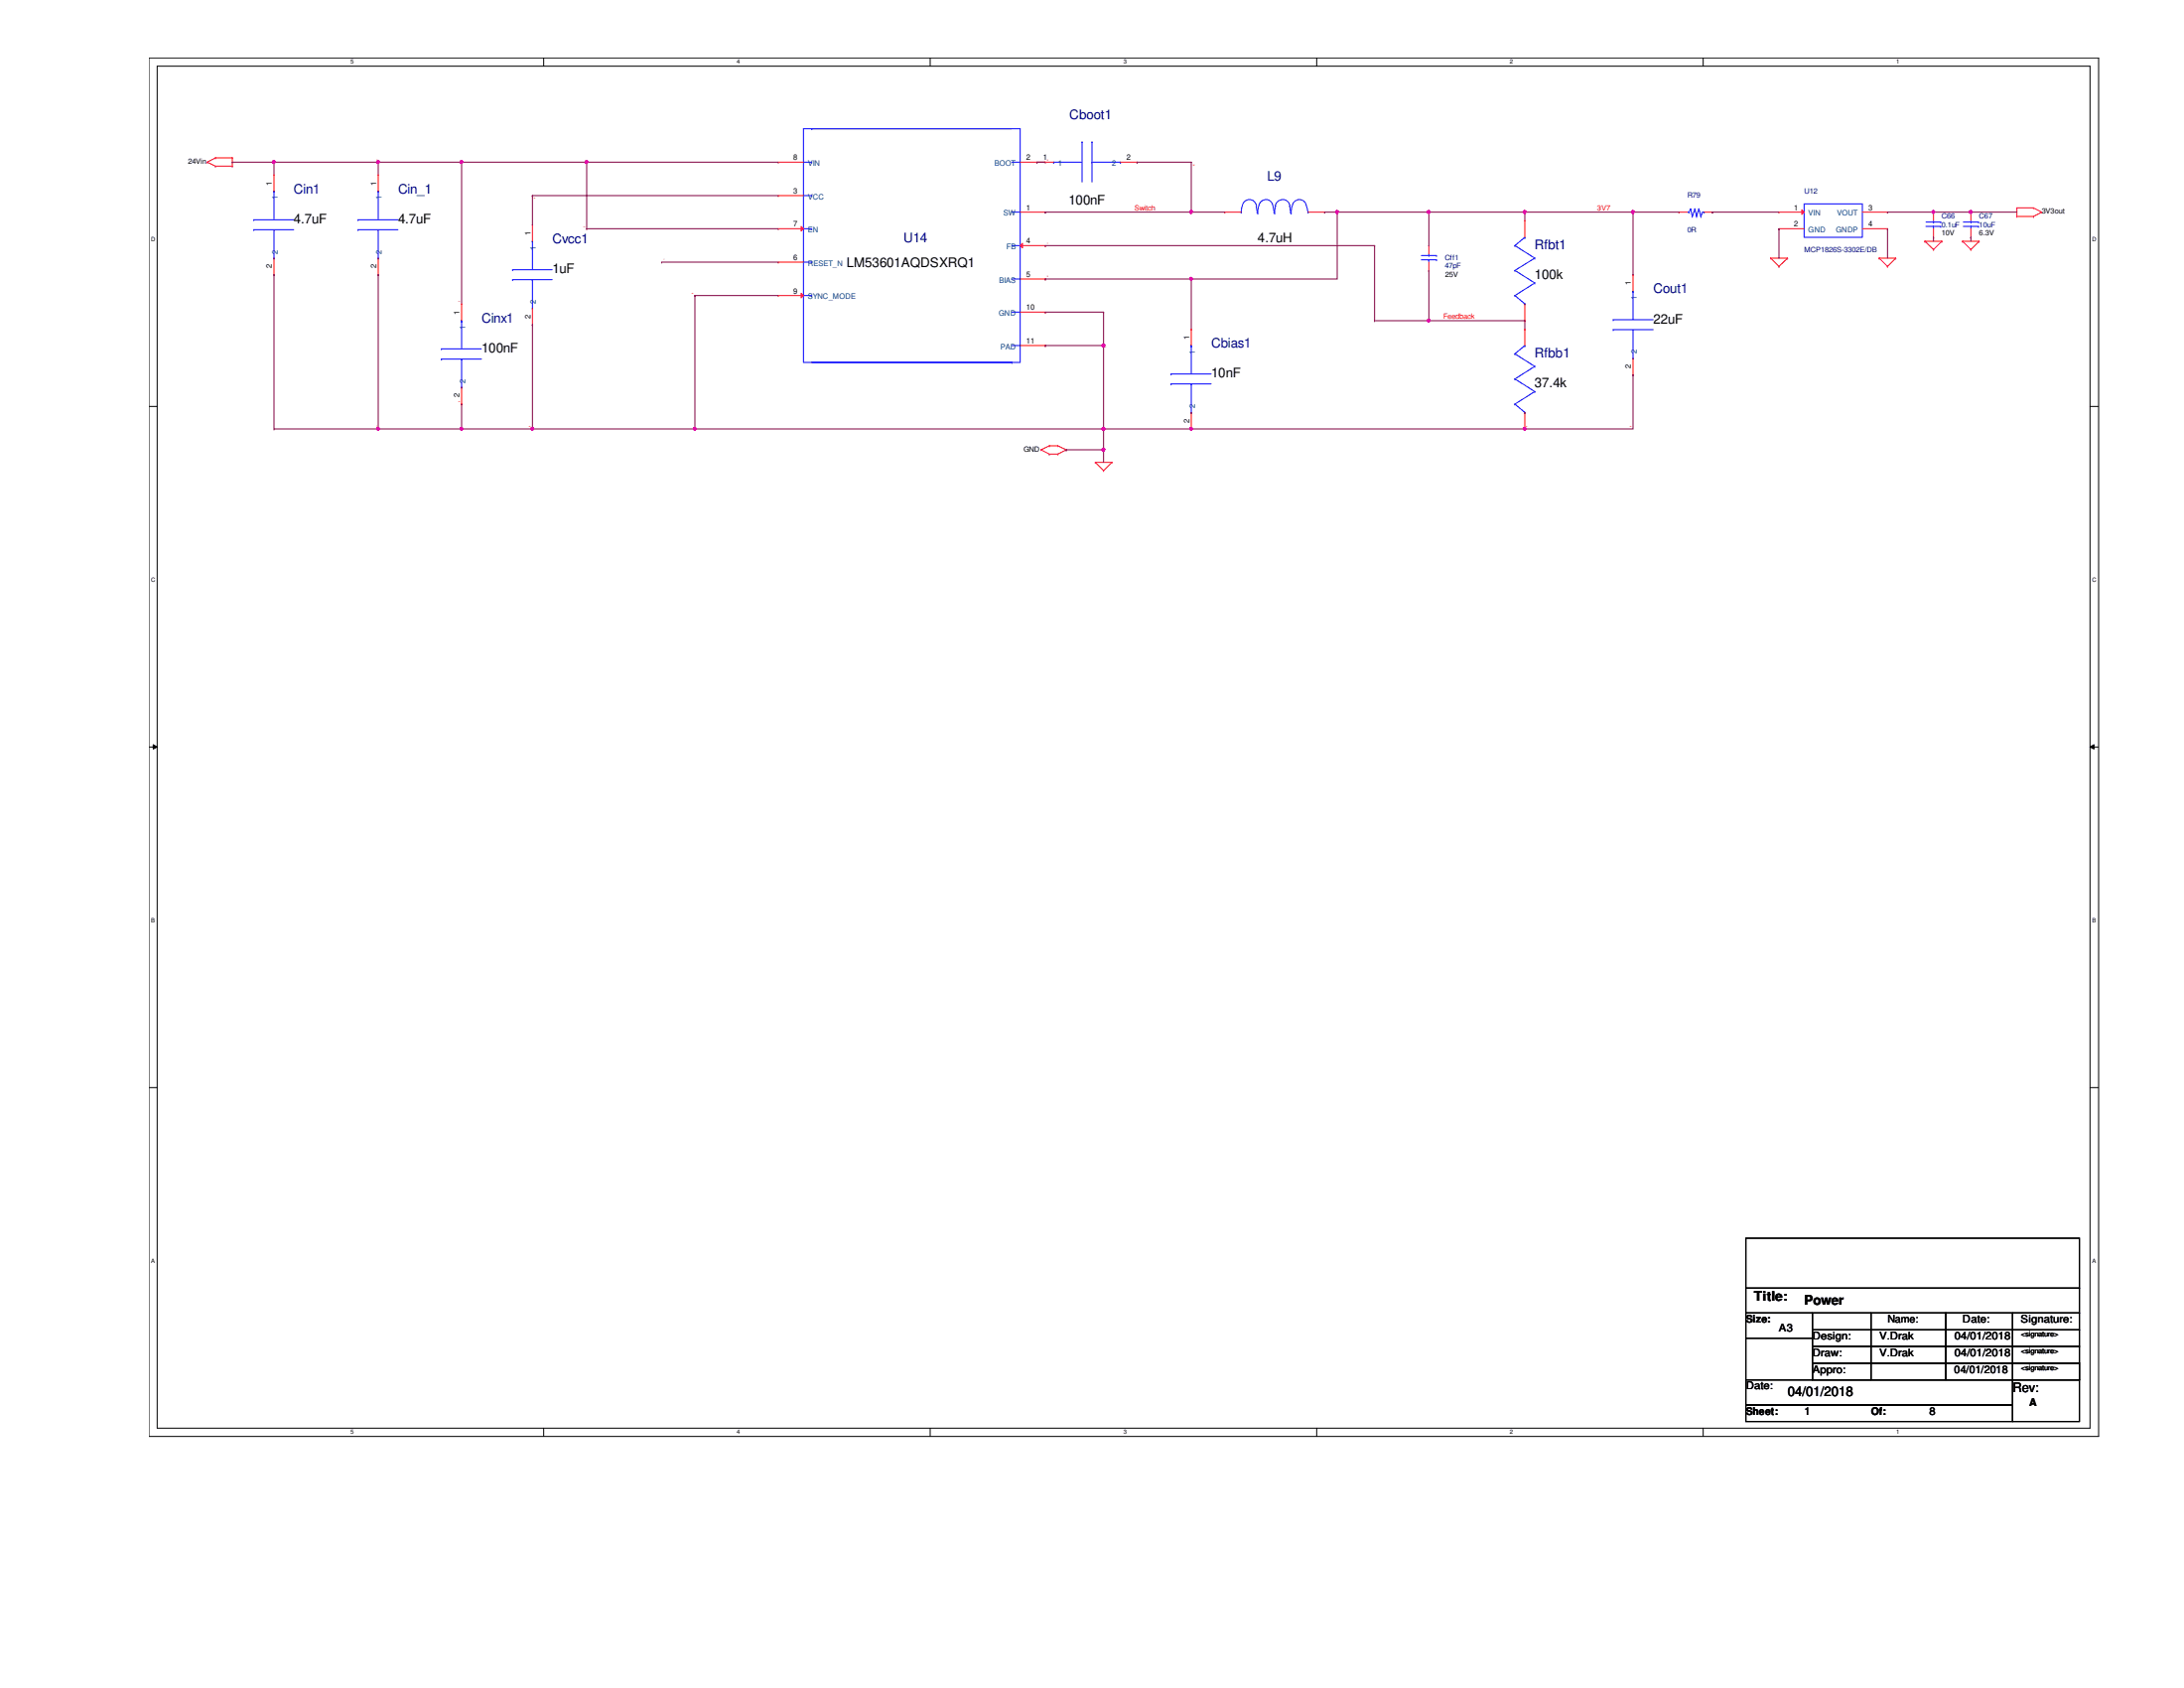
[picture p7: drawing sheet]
<svg xmlns="http://www.w3.org/2000/svg" width="279mm" height="216mm" viewBox="0 0 279 216" stroke-linecap="round" stroke-linejoin="round" font-family="sans-serif">
<path d="M19.1 7.4h249.4v176.3h-249.4zM20.1 8.5h247.3v174.2h-247.3z" fill="none" stroke="#000" stroke-width=".13"/>
<g fill="#fff">
<path d="M44.8 7.5h.4v.8h-.4z"/>
<path d="M44.8 182.8h.4v.8h-.4z"/>
</g>
<path d="M69.6 7.4v1.1M69.6 182.7v1" fill="none" stroke="#000" stroke-width=".13"/>
<g fill="#fff">
<path d="M94.3 7.5h.4v.8h-.4z"/>
<path d="M94.3 182.8h.4v.8h-.4z"/>
</g>
<path d="M119 7.4v1.1M119 182.7v1" fill="none" stroke="#000" stroke-width=".13"/>
<g fill="#fff">
<path d="M143.7 7.5h.4v.8h-.4z"/>
<path d="M143.7 182.8h.4v.8h-.4z"/>
</g>
<path d="M168.4 7.4v1.1M168.4 182.7v1" fill="none" stroke="#000" stroke-width=".13"/>
<g fill="#fff">
<path d="M193.2 7.5h.3v.8h-.3z"/>
<path d="M193.2 182.8h.3v.8h-.3z"/>
</g>
<path d="M217.9 7.4v1.1M217.9 182.7v1" fill="none" stroke="#000" stroke-width=".13"/>
<g fill="#fff">
<path d="M242.6 7.5h.4v.8h-.4z"/>
<path d="M242.6 182.8h.4v.8h-.4z"/>
<path d="M19.3 30.2h.6v.8h-.6z"/>
<path d="M267.7 30.2h.5v.8h-.5z"/>
<path d="M19.3 73.7h.6v.8h-.6z"/>
<path d="M267.7 73.7h.5v.8h-.5z"/>
</g>
<path d="M19.1 52h1M267.4 52h1" fill="none" stroke="#000" stroke-width=".13"/>
<g fill="#fff">
<path d="M19.3 117.3h.5v.8h-.5z"/>
<path d="M267.7 117.3h.4v.8h-.4z"/>
</g>
<path d="M19.1 95.5h1M19.6 95.2l.5 .3-.5 .3zM267.4 95.5l.5-.3v.6zM267.4 95.5h1" fill="none" stroke="#000" stroke-width=".13"/>
<path d="M19.6 95.2l.5 .3-.5 .3zM267.4 95.5l.5-.3v.6z" fill="#000"/>
<g fill="#fff">
<path d="M19.3 160.9h.5v.8h-.5z"/>
<path d="M267.7 160.9h.4v.8h-.4z"/>
</g>
<g fill="none" stroke="#000" stroke-width=".13">
<path d="M19.1 139.1h1M267.4 139.1h1M223.4 158.4h42.6v6.4h-42.6zM223.4 164.8h42.6v3.1h-42.6zM223.4 167.9h8.5v3.3h-8.5zM223.4 171.2h8.5v5.3h-8.5zM223.4 176.5h34.1v3.2h-34.1zM223.4 179.7h34.1v2.1h-34.1zM231.9 167.9h7.5v2.2h-7.5zM231.9 170.1h7.5v2.1h-7.5zM231.9 172.2h7.5v2.2h-7.5zM231.9 174.4h34.1v2.1h-34.1z"/>
<path d="M231.9 174.4h7.5v2.1h-7.5zM239.4 167.9h9.5v2.2h-9.5zM239.4 170.1h9.5v2.1h-9.5zM239.4 172.2h9.5v2.2h-9.5zM239.4 174.4h9.5v2.1h-9.5zM248.9 167.9h8.6v2.2h-8.6zM248.9 170.1h8.6v2.1h-8.6zM248.9 172.2h8.6v2.2h-8.6zM248.9 174.4h8.6v2.1h-8.6zM257.5 167.9h8.5v2.2h-8.5zM257.5 170.1h8.5v2.1h-8.5zM257.5 172.2h8.5v2.2h-8.5z"/>
<path d="M257.5 174.4h8.5v2.1h-8.5zM257.5 176.5h8.5v5.3h-8.5z"/>
</g>
<g fill="none" stroke="#f00" stroke-width=".13">
<path d="M26.5 20.7h.1M26.5 20.7l1.1 .6M27.6 21.3h.1M27.6 20.2h.1M27.6 21.3h2.1M27.6 20.2l-1.1 .5M27.6 20.2h2.1M29.7 20.2h.1M29.7 21.3h.1M29.7 20.2v1.1M48.4 22.4h.1M48.4 35.1h.1"/>
<path d="M48.4 22.4v2.1M48.4 33v2.1M59.1 38.9h.1M59.1 38.9v2.1M99.6 25h.1M99.6 25h3.2M130.5 27.1h3.2M130.5 20.7h3.2M133.7 27.1h.1M133.7 20.7h.1M182.8 31.4h.1M182.8 34.6h.1"/>
<path d="M182.8 31.4v1.1M182.8 33.5v1.1M208.9 35.1h.1M208.9 35.1v2.2M226.5 33h.1M226.5 33h2.2M226.5 33l1.1 1.1M227.6 34.1h.1M228.7 33h.1M228.7 33l-1.1 1.1M240.4 33h.1M240.4 33h2.1"/>
<path d="M240.4 33l1.1 1.1M241.5 34.1h.1M242.5 33h.1M242.5 33l-1 1.1M246.3 30.9h.1M246.3 30.9h2.1M246.3 30.9l1.1 1M247.4 31.9h.1M248.4 30.9h.1M248.4 30.9l-1 1M251.1 30.9h.1M251.1 30.9h2.1"/>
<path d="M251.1 30.9l1 1M252.1 31.9h.1M253.2 30.9h.1M253.2 30.9l-1.1 1M258 27.7h.1M258 26.6h.1M258 26.6h2.1M258 27.7h2.1M258 26.6v1.1M260.1 26.6h.1M260.1 27.7h.1M260.1 26.6l1.1 .5"/>
<path d="M261.2 27.1h.1M261.2 27.1l-1.1 .6M59.1 51.7h.1M59.1 49.5v2.2M133.2 57.5h.1M133.2 57.5l1 .6M134.2 57h.1M134.2 58.1h.1M134.2 57l-1 .5M134.2 57h1.1M134.2 58.1h1.1M135.3 57h.1"/>
<path d="M135.3 58.1h.1M135.3 57l1.1 .5M136.4 57.5h.1M136.4 57.5l-1.1 .6M140.1 59.1h.1M140.1 59.1h2.1M140.1 59.1l1.1 1.1M142.2 59.1h.1M142.2 59.1l-1 1.1M208.9 47.9h.1M208.9 45.8v2.1M141.2 60.2h.1"/>
</g>
<g fill="none" stroke="#00f" stroke-width=".13">
<path d="M102.8 16.5h27.7v29.9h-27.7zM103.8 16.5h.1M103.8 16.5h25.7M45.8 28.1h.1M45.8 29.4h.1M45.8 28.1h5.1M45.8 29.4h5.1M48.4 24.5h.1M48.4 33h.1M48.4 29.4h.1M48.4 24.5v3.6M48.4 29.4v3.6"/>
<path d="M102.8 20.7h1M102.8 25h1M102.8 33.5h1M102.8 29.3h1M102.8 37.8h1M103.8 25h.1M103.8 33.5h.1M103.8 29.3h.1M103.8 20.7h.1M103.8 37.8h.1M129.5 27.1h1M129.5 20.7h1"/>
<path d="M129.5 31.4h1M129.5 35.7h1M129.5 39.9h1M130.5 27.1h.1M130.5 20.7h.1M130.5 31.4h.1M130.5 35.7h.1M130.5 39.9h.1M181.8 33.2h2M181.8 32.7h2M182.8 32.7h.1M182.8 33.2h.1"/>
<path d="M182.8 32.5v.2M182.8 33.2v.3M183.8 33.2h.1M183.8 32.7h.1M208.9 37.3h.1M208.9 37.3v3.6M56.5 44.6h.1M56.5 45.9h.1M56.5 44.6h5.1M56.5 45.9h5.1M59.1 41h.1M59.1 49.5h.1"/>
<path d="M59.1 45.9h.1M59.1 41v3.6M59.1 45.9v3.6M103.8 46.4h25.7M129.5 46.4h.1M129.5 44.2h1M130.5 44.2h.1M206.4 40.9h.1M206.4 42.2h.1M206.4 40.9h5.1M206.4 42.2h5.1M208.9 45.8h.1"/>
<path d="M208.9 42.2h.1M208.9 42.2v3.6"/>
</g>
<path d="M130.5 31.4l.3-.3v.6z" fill="#f00"/>
<path d="M99.6 33.5h.1M99.6 33.5h3.2M130.5 31.4l.3-.3v.6zM130.5 31.4h3.2M130.5 35.7h3.2M133.7 31.4h.1M133.7 35.7h.1" fill="none" stroke="#f00" stroke-width=".13"/>
<path d="M102.5 29l.3 .3-.3 .2z" fill="#f00"/>
<path d="M99.6 29.3h.1M99.6 20.7h.1M99.6 29.3h3.2M99.6 20.7h3.2M102.5 29l.3 .3-.3 .2z" fill="none" stroke="#f00" stroke-width=".13"/>
<path d="M102.5 37.5l.3 .3-.3 .3z" fill="#f00"/>
<g fill="none" stroke="#f00" stroke-width=".13">
<path d="M68.1 28.7h.1M68.1 28.7v2.2M68.1 39.4v2.1M99.6 37.8h.1M99.6 37.8h3.2M102.5 37.5l.3 .3-.3 .3zM130.5 39.9h3.2M133.7 39.9h.1M195.1 28.2h.1M195.1 28.2v2.2M195.1 38.9v2.1M214.8 27.1h.1"/>
<path d="M214.8 27.1h1.1M218 27.1h1.1M219.1 27.1h.1M227.6 29.3h.1M227.6 29.3h3.2M238.3 29.3h3.2M241.5 29.3h.1M247.4 27.1h.1M247.4 30.4h.1M247.4 27.1v1.1M247.4 29.3v1.1M252.1 27.1h.1"/>
<path d="M252.1 30.4h.1M252.1 27.1v1.1M252.1 29.3v1.1M68.1 41.5h.1M130.5 44.2h3.2M133.7 44.2h.1M152.4 42.1h.1M152.4 54.9h.1M152.4 42.1v2.1M152.4 52.7v2.2M195.1 41h.1"/>
</g>
<g fill="none" stroke="#00f" stroke-width=".13">
<path d="M65.6 34.5h.1M65.6 35.8h.1M65.6 34.5h5.1M65.6 35.8h5.1M68.1 30.9h.1M68.1 39.4h.1M68.1 35.8h.1M68.1 30.9v3.6M68.1 35.8v3.6M193.8 31.4h.1M193.8 34.6h.1M193.8 37.8h.1"/>
<path d="M193.8 31.4l2.5 1.6M193.8 34.6l2.5 1.6M193.8 37.8l1.3 1.1M195.1 30.4h.1M195.1 38.9h.1M195.1 30.4l-1.3 1M196.3 33h.1M196.3 36.2h.1M196.3 33l-2.5 1.6M196.3 36.2l-2.5 1.6M215.9 27.1h.2M216.1 27.1h.1"/>
<path d="M216.3 26.7h.1M216.3 26.7l-.2 .4M216.3 26.7l.2 1M216.5 27.7h.1M216.8 26.7h.1M216.8 26.7l.2 1M216.8 26.7l-.3 1M217 27.7h.1M217.3 26.7h.1M217.3 26.7l.3 1M217.3 26.7l-.3 1M217.6 27.7h.1"/>
<path d="M218 27.1h.1M218 27.1h-.2l-.2 .6M230.8 26.1h7.5v4.3h-7.5zM246.4 29h1.9M246.4 28.4h1.9M247.4 28.4h.1M247.4 29h.1M247.4 28.2v.2M247.4 29v.3M248.3 29h.1M248.3 28.4h.1M251.2 29h1.9"/>
<path d="M251.2 28.4h1.9M252.1 28.4h.1M252.1 29h.1M252.1 28.2v.2M252.1 29v.3M253.1 29h.1M253.1 28.4h.1M149.8 47.8h.1M149.8 49.1h.1M149.8 47.8h5.1M149.8 49.1h5.1M152.4 44.2h.1"/>
<path d="M152.4 52.7h.1M152.4 49.1h.1M152.4 44.2v3.6M152.4 49.1v3.6"/>
</g>
<path d="M230.5 26.8l.3 .3-.3 .3z" fill="#f00"/>
<g fill="none" stroke="#f00" stroke-width=".13">
<path d="M35.1 22.4h.1M35.1 35.1h.1M35.1 22.4v2.1M35.1 33v2.1M132.7 20.7h.1M132.7 20.7h2.1M143.3 20.7h2.2M145.5 20.7h.1M156.7 27.1h.1M156.7 27.1h2.1M167.3 27.1h2.2M169.5 27.1h.1"/>
<path d="M227.6 27.1h.1M227.6 27.1h3.2M230.5 26.8l.3 .3-.3 .3zM238.3 27.1h3.2M241.5 27.1h.1M195.1 42.1h.1M195.1 54.9h.1M195.1 42.1v2.1M195.1 52.7v2.2"/>
</g>
<g fill="none" stroke="#00f" stroke-width=".13">
<path d="M138.4 18.2h.1M138.4 18.2v5.1M139.7 18.2h.1M139.7 18.2v5.1M32.5 28.1h.1M32.5 29.4h.1M32.5 28.1h5.1M32.5 29.4h5.1M35.1 24.5h.1M35.1 33h.1M35.1 29.4h.1M35.1 24.5v3.6"/>
<path d="M35.1 29.4v3.6M134.8 20.7h.1M134.8 20.7h3.6M139.7 20.7h.1M139.7 20.7h3.6M143.3 20.7h.1M158.8 27.1h.1M160.7 26.4l.1 .9M160.7 26.4a.91 .91 0 0 0-.9-.9 .91 .91 0 0 0-.9 .9l-.1 .7M160.9 27.3l.1-.7a.99 .99 0 0 1 .5-.9 .99 .99 0 0 1 1.1 .1l.3 .6 .1 .9M160.9 27.3h.1M163.1 27.3h.1"/>
<path d="M163.2 26.4a.94 .94 0 0 1 .9-.9 .94 .94 0 0 1 .9 .9M163.2 26.4l-.1 .9M165 26.4l.1 .9M165.2 27.3h.1M167.3 27l-.1-.4a.97 .97 0 0 0-.5-1 .97 .97 0 0 0-1.1 .2l-.2 .2-.2 .6v.7M167.3 27.1h.1M193.8 45.3h.1M193.8 48.5h.1M193.8 51.7h.1M193.8 45.3l2.5 1.6M193.8 48.5l2.5 1.6M193.8 51.7l1.3 1"/>
<path d="M195.1 44.2h.1M195.1 52.7h.1M195.1 44.2l-1.3 1.1M196.3 46.9h.1M196.3 50.1h.1M196.3 46.9l-2.5 1.6M196.3 50.1l-2.5 1.6"/>
</g>
<path d="M35.1 20.7h.1M35.1 20.7v1.7M35.1 20.7h13.3M152.4 20.7h.1M152.4 20.7v6.4" fill="none" stroke="#800040" stroke-width=".13"/>
<path d="M34.9 20.6h.3v.2l-.2 .1-.1-.1z" fill-rule="evenodd" fill="#f0f"/>
<path d="M34.9 20.6h.3v.2l-.2 .1-.1-.1z" fill="none" stroke="#f0f" stroke-width=".13"/>
<path d="M59.1 20.7h.1M59.1 20.7v18.2M59.1 20.7h40.5M75.1 20.7h.1" fill="none" stroke="#800040" stroke-width=".13"/>
<path d="M74.9 20.6h.3v.2l-.2 .1-.1-.1z" fill-rule="evenodd" fill="#f0f"/>
<path d="M74.9 20.6h.3v.2l-.2 .1-.1-.1z" fill="none" stroke="#f0f" stroke-width=".13"/>
<path d="M68.1 25h.1M68.1 25h31.5M68.1 25v3.7M75.1 20.7h.1M75.1 20.7v8.6M132.7 20.7h.1M132.7 20.7h1M133.7 27.1h.1M133.7 27.1h18.7" fill="none" stroke="#800040" stroke-width=".13"/>
<path d="M152.2 27h.3v.2l-.1 .1-.2-.1z" fill-rule="evenodd" fill="#f0f"/>
<path d="M152.2 27h.3v.2l-.1 .1-.2-.1z" fill="none" stroke="#f0f" stroke-width=".13"/>
<path d="M152.4 27.1h.1M152.4 27.1h4.3M169.5 27.1h.1M169.5 27.1h13.3M171.1 27.1h.1M171.1 27.1v8.6M182.8 27.1h.1" fill="none" stroke="#800040" stroke-width=".13"/>
<path d="M170.9 27h.3v.2l-.2 .1-.1-.1z" fill-rule="evenodd" fill="#f0f"/>
<path d="M170.9 27h.3v.2l-.2 .1-.1-.1z" fill="none" stroke="#f0f" stroke-width=".13"/>
<path d="M195.1 27.1h.1M195.1 27.1h13.8" fill="none" stroke="#800040" stroke-width=".13"/>
<path d="M208.8 27h.2v.2l-.1 .1-.1-.1z" fill-rule="evenodd" fill="#f0f"/>
<path d="M208.8 27h.2v.2l-.1 .1-.1-.1z" fill="none" stroke="#f0f" stroke-width=".13"/>
<path d="M194.9 27h.3v.2l-.2 .1-.1-.1z" fill-rule="evenodd" fill="#f0f"/>
<path d="M194.9 27h.3v.2l-.2 .1-.1-.1z" fill="none" stroke="#f0f" stroke-width=".13"/>
<path d="M75.1 29.3h.1M75.1 29.3h24.5M84.7 33.5h.1M84.7 33.5h14.9M133.7 31.4h.1M133.7 35.7h.1M133.7 31.4h42.2M133.7 35.7h18.7M175.9 31.4h.1M175.9 31.4v9.6" fill="none" stroke="#800040" stroke-width=".13"/>
<path d="M152.2 35.5h.3v.3l-.1 .1-.2-.1z" fill-rule="evenodd" fill="#f0f"/>
<path d="M152.2 35.5h.3v.3l-.1 .1-.2-.1z" fill="none" stroke="#f0f" stroke-width=".13"/>
<g fill="none" stroke="#800040" stroke-width=".13">
<path d="M88.9 37.8h.1M88.9 37.8h10.7M88.9 37.8v17.1M133.7 39.9h.1M133.7 39.9h7.5M141.2 39.9h.1M141.2 39.9v15M152.4 35.7h.1M152.4 35.7h18.7M152.4 35.7v6.4M133.7 44.2h.1M133.7 44.2h7.5"/>
<path d="M141.2 44.2h.1"/>
</g>
<path d="M141 44h.3v.3l-.2 .1-.1-.1z" fill-rule="evenodd" fill="#f0f"/>
<path d="M141 44h.3v.3l-.2 .1-.1-.1z" fill="none" stroke="#f0f" stroke-width=".13"/>
<path d="M35.1 35.1h.1M35.1 35.1v19.8M35.1 54.9h.1M35.1 54.9h13.3M175.9 41h.1M175.9 41h6.9" fill="none" stroke="#800040" stroke-width=".13"/>
<path d="M182.6 40.9h.3v.2l-.1 .1-.2-.1z" fill-rule="evenodd" fill="#f0f"/>
<path d="M182.6 40.9h.3v.2l-.1 .1-.2-.1z" fill="none" stroke="#f0f" stroke-width=".13"/>
<path d="M59.1 51.7h.1M59.1 51.7v3.2M195.1 41h.1M195.1 41v1.1" fill="none" stroke="#800040" stroke-width=".13"/>
<path d="M58.9 54.7h.3v.3h-.2h-.1z" fill-rule="evenodd" fill="#f0f"/>
<path d="M58.9 54.7h.3v.3h-.2h-.1z" fill="none" stroke="#f0f" stroke-width=".13"/>
<path d="M68.1 41.5h.1M68.1 41.5v13.4M195.1 54.9h.1M195.1 54.9h13.8" fill="none" stroke="#800040" stroke-width=".13"/>
<path d="M194.9 54.7h.3v.3h-.2h-.1z" fill-rule="evenodd" fill="#f0f"/>
<path d="M194.9 54.7h.3v.3h-.2h-.1z" fill="none" stroke="#f0f" stroke-width=".13"/>
<path d="M59.1 54.9h.1M59.1 54.9h29.8M68.1 54.9h.1M208.9 47.9h.1M208.9 47.9v7" fill="none" stroke="#800040" stroke-width=".13"/>
<path d="M88.7 54.7h.3v.3h-.1h-.2z" fill-rule="evenodd" fill="#f0f"/>
<path d="M88.7 54.7h.3v.3h-.1h-.2z" fill="none" stroke="#f0f" stroke-width=".13"/>
<path d="M68 54.7h.2v.3h-.1h-.1z" fill-rule="evenodd" fill="#f0f"/>
<path d="M68 54.7h.2v.3h-.1h-.1z" fill="none" stroke="#f0f" stroke-width=".13"/>
<path d="M88.9 54.9h.1M88.9 54.9h63.5M141.2 54.9h.1" fill="none" stroke="#800040" stroke-width=".13"/>
<path d="M152.2 54.7h.3v.3h-.1h-.2z" fill-rule="evenodd" fill="#f0f"/>
<path d="M152.2 54.7h.3v.3h-.1h-.2z" fill="none" stroke="#f0f" stroke-width=".13"/>
<path d="M141 54.7h.3v.3h-.2h-.1z" fill-rule="evenodd" fill="#f0f"/>
<path d="M141 54.7h.3v.3h-.2h-.1z" fill="none" stroke="#f0f" stroke-width=".13"/>
<path d="M48.4 20.7h.1M48.4 20.7h10.7M48.4 20.7v1.7M145.5 20.7h.1M145.5 20.7h6.9M152.4 54.9h.1M152.4 54.9h42.7" fill="none" stroke="#800040" stroke-width=".13"/>
<path d="M58.9 20.6h.3v.2l-.2 .1-.1-.1z" fill-rule="evenodd" fill="#f0f"/>
<path d="M58.9 20.6h.3v.2l-.2 .1-.1-.1z" fill="none" stroke="#f0f" stroke-width=".13"/>
<path d="M48.2 20.6h.3v.2l-.2 .1-.1-.1z" fill-rule="evenodd" fill="#f0f"/>
<path d="M48.2 20.6h.3v.2l-.2 .1-.1-.1z" fill="none" stroke="#f0f" stroke-width=".13"/>
<path d="M48.4 35.1h.1M48.4 35.1v19.8M182.8 34.6h.1M182.8 34.6v6.4M195.1 27.1h.1M195.1 27.1v1.1M208.9 27.1h.1M208.9 27.1v8" fill="none" stroke="#800040" stroke-width=".13"/>
<path d="M48.2 54.7h.3v.3h-.2h-.1z" fill-rule="evenodd" fill="#f0f"/>
<path d="M48.2 54.7h.3v.3h-.2h-.1z" fill="none" stroke="#f0f" stroke-width=".13"/>
<g fill="none" stroke="#800040" stroke-width=".13">
<path d="M227.6 29.3h.1M227.6 29.3v3.7M241.5 27.1h.1M241.5 27.1h5.9M247.4 30.4h.1M247.4 30.4v.5M252.1 30.4h.1M252.1 30.4v.5M48.4 54.9h.1M48.4 54.9h10.7M141.2 54.9h.1M141.2 54.9v2.6"/>
<path d="M182.8 41h.1M182.8 41h12.3"/>
</g>
<path d="M247.2 27h.3v.2l-.2 .1-.1-.1z" fill-rule="evenodd" fill="#f0f"/>
<path d="M247.2 27h.3v.2l-.2 .1-.1-.1z" fill="none" stroke="#f0f" stroke-width=".13"/>
<path d="M247.4 27.1h.1M247.4 27.1h10.6M252.1 27.1h.1" fill="none" stroke="#800040" stroke-width=".13"/>
<path d="M252 27h.2v.2l-.1 .1-.1-.1z" fill-rule="evenodd" fill="#f0f"/>
<path d="M252 27h.2v.2l-.1 .1-.1-.1z" fill="none" stroke="#f0f" stroke-width=".13"/>
<path d="M29.7 20.7h.1M29.7 20.7h5.4M241.5 29.3h.1M241.5 29.3v3.7M136.4 57.5h.1M136.4 57.5h4.8M141.2 57.5h.1M141.2 57.5v1.6" fill="none" stroke="#800040" stroke-width=".13"/>
<path d="M141 57.4h.3v.2l-.2 .1-.1-.1z" fill-rule="evenodd" fill="#f0f"/>
<path d="M141 57.4h.3v.2l-.2 .1-.1-.1z" fill="none" stroke="#f0f" stroke-width=".13"/>
<path d="M182.8 27.1h.1M182.8 27.1v4.3M208.9 27.1h.1M208.9 27.1h5.9M219.1 27.1h.1M219.1 27.1h8.5" fill="none" stroke="#800040" stroke-width=".13"/>
<path d="M182.6 27h.3v.2l-.1 .1-.2-.1z" fill-rule="evenodd" fill="#f0f"/>
<path d="M182.6 27h.3v.2l-.1 .1-.2-.1z" fill="none" stroke="#f0f" stroke-width=".13"/>
<path d="M182.8 27.1h.1M182.8 27.1h12.3" fill="none" stroke="#800040" stroke-width=".13"/>
<path d="M34.9 20.6h.3v.2l-.2 .1-.1-.1z" fill-rule="evenodd" fill="#f0f"/>
<path d="M34.9 20.6h.3v.2l-.2 .1-.1-.1z" fill="none" stroke="#f0f" stroke-width=".13"/>
<path d="M74.9 20.6h.3v.2l-.2 .1-.1-.1z" fill-rule="evenodd" fill="#f0f"/>
<path d="M74.9 20.6h.3v.2l-.2 .1-.1-.1z" fill="none" stroke="#f0f" stroke-width=".13"/>
<path d="M152.2 27h.3v.2l-.1 .1-.2-.1z" fill-rule="evenodd" fill="#f0f"/>
<path d="M152.2 27h.3v.2l-.1 .1-.2-.1z" fill="none" stroke="#f0f" stroke-width=".13"/>
<path d="M170.9 27h.3v.2l-.2 .1-.1-.1z" fill-rule="evenodd" fill="#f0f"/>
<path d="M170.9 27h.3v.2l-.2 .1-.1-.1z" fill="none" stroke="#f0f" stroke-width=".13"/>
<path d="M208.8 27h.2v.2l-.1 .1-.1-.1z" fill-rule="evenodd" fill="#f0f"/>
<path d="M208.8 27h.2v.2l-.1 .1-.1-.1z" fill="none" stroke="#f0f" stroke-width=".13"/>
<path d="M194.9 27h.3v.2l-.2 .1-.1-.1z" fill-rule="evenodd" fill="#f0f"/>
<path d="M194.9 27h.3v.2l-.2 .1-.1-.1z" fill="none" stroke="#f0f" stroke-width=".13"/>
<path d="M152.2 35.5h.3v.3l-.1 .1-.2-.1z" fill-rule="evenodd" fill="#f0f"/>
<path d="M152.2 35.5h.3v.3l-.1 .1-.2-.1z" fill="none" stroke="#f0f" stroke-width=".13"/>
<path d="M141 44h.3v.3l-.2 .1-.1-.1z" fill-rule="evenodd" fill="#f0f"/>
<path d="M141 44h.3v.3l-.2 .1-.1-.1z" fill="none" stroke="#f0f" stroke-width=".13"/>
<path d="M182.6 40.9h.3v.2l-.1 .1-.2-.1z" fill-rule="evenodd" fill="#f0f"/>
<path d="M182.6 40.9h.3v.2l-.1 .1-.2-.1z" fill="none" stroke="#f0f" stroke-width=".13"/>
<path d="M58.9 54.7h.3v.3h-.2h-.1z" fill-rule="evenodd" fill="#f0f"/>
<path d="M58.9 54.7h.3v.3h-.2h-.1z" fill="none" stroke="#f0f" stroke-width=".13"/>
<path d="M194.9 54.7h.3v.3h-.2h-.1z" fill-rule="evenodd" fill="#f0f"/>
<path d="M194.9 54.7h.3v.3h-.2h-.1z" fill="none" stroke="#f0f" stroke-width=".13"/>
<path d="M88.7 54.7h.3v.3h-.1h-.2z" fill-rule="evenodd" fill="#f0f"/>
<path d="M88.7 54.7h.3v.3h-.1h-.2z" fill="none" stroke="#f0f" stroke-width=".13"/>
<path d="M68 54.7h.2v.3h-.1h-.1z" fill-rule="evenodd" fill="#f0f"/>
<path d="M68 54.7h.2v.3h-.1h-.1z" fill="none" stroke="#f0f" stroke-width=".13"/>
<path d="M152.2 54.7h.3v.3h-.1h-.2z" fill-rule="evenodd" fill="#f0f"/>
<path d="M152.2 54.7h.3v.3h-.1h-.2z" fill="none" stroke="#f0f" stroke-width=".13"/>
<path d="M141 54.7h.3v.3h-.2h-.1z" fill-rule="evenodd" fill="#f0f"/>
<path d="M141 54.7h.3v.3h-.2h-.1z" fill="none" stroke="#f0f" stroke-width=".13"/>
<path d="M58.9 20.6h.3v.2l-.2 .1-.1-.1z" fill-rule="evenodd" fill="#f0f"/>
<path d="M58.9 20.6h.3v.2l-.2 .1-.1-.1z" fill="none" stroke="#f0f" stroke-width=".13"/>
<path d="M48.2 20.6h.3v.2l-.2 .1-.1-.1z" fill-rule="evenodd" fill="#f0f"/>
<path d="M48.2 20.6h.3v.2l-.2 .1-.1-.1z" fill="none" stroke="#f0f" stroke-width=".13"/>
<path d="M48.2 54.7h.3v.3h-.2h-.1z" fill-rule="evenodd" fill="#f0f"/>
<path d="M48.2 54.7h.3v.3h-.2h-.1z" fill="none" stroke="#f0f" stroke-width=".13"/>
<path d="M247.2 27h.3v.2l-.2 .1-.1-.1z" fill-rule="evenodd" fill="#f0f"/>
<path d="M247.2 27h.3v.2l-.2 .1-.1-.1z" fill="none" stroke="#f0f" stroke-width=".13"/>
<path d="M252 27h.2v.2l-.1 .1-.1-.1z" fill-rule="evenodd" fill="#f0f"/>
<path d="M252 27h.2v.2l-.1 .1-.1-.1z" fill="none" stroke="#f0f" stroke-width=".13"/>
<path d="M141 57.4h.3v.2l-.2 .1-.1-.1z" fill-rule="evenodd" fill="#f0f"/>
<path d="M141 57.4h.3v.2l-.2 .1-.1-.1z" fill="none" stroke="#f0f" stroke-width=".13"/>
<path d="M182.6 27h.3v.2l-.1 .1-.2-.1z" fill-rule="evenodd" fill="#f0f"/>
<path d="M182.6 27h.3v.2l-.1 .1-.2-.1z" fill="none" stroke="#f0f" stroke-width=".13"/>
<g font-size="1.7" fill="#000080">
<text x="136.8" y="15.2">Cboot1</text>
<text x="162.1" y="23.1">L9</text>
<text x="37.6" y="24.7">Cin1</text>
<text x="50.9" y="24.7">Cin_1</text>
<text x="70.7" y="31.1">Cvcc1</text>
<text x="115.6" y="31">U14</text>
<text x="196.3" y="31.9">Rfbt1</text>
<text x="61.6" y="41.2">Cinx1</text>
<text x="211.5" y="37.5">Cout1</text>
<text x="154.9" y="44.4">Cbias1</text>
<text x="196.3" y="45.7">Rfbb1</text>
</g>
<g font-size="1.7">
<text x="37.6" y="28.5">4.7uF</text>
<text x="50.9" y="28.5">4.7uF</text>
<text x="136.7" y="26.1">100nF</text>
<text x="70.7" y="35">1uF</text>
<text x="108.3" y="34.2">LM53601AQDSXRQ1</text>
<text x="160.9" y="31">4.7uH</text>
<text x="196.3" y="35.7">100k</text>
<text x="211.5" y="41.4">22uF</text>
<text x="61.6" y="45.1">100nF</text>
<text x="154.9" y="48.3">10nF</text>
<text x="196.3" y="49.6">37.4k</text>
<text x="224.4" y="166.3">Title:</text>
<text x="230.8" y="166.8">Power</text>
<text x="228.7" y="178.6">04/01/2018</text>
<text x="257.5" y="178">Rev:</text>
</g>
<g font-size="1.4">
<text x="223.4" y="169.2">Size:</text>
<text x="227.6" y="170.3">A3</text>
<text x="231.9" y="171.3">Design:</text>
<text x="231.9" y="173.4">Draw:</text>
<text x="240.4" y="171.3">V.Drak</text>
<text x="240.4" y="173.4">V.Drak</text>
<text x="241.5" y="169.2">Name:</text>
<text x="250" y="171.3">04/01/2018</text>
<text x="250" y="173.4">04/01/2018</text>
<text x="251.1" y="169.2">Date:</text>
<text x="258.5" y="169.2">Signature:</text>
<text x="223.4" y="177.7">Date:</text>
<text x="231.9" y="175.6">Appro:</text>
<text x="250" y="175.6">04/01/2018</text>
<text x="259.6" y="179.9">A</text>
<text x="223.4" y="181">Sheet:</text>
<text x="230.8" y="180.9">1</text>
<text x="239.4" y="181">Of:</text>
<text x="246.8" y="180.9">8</text>
</g>
<g font-size="1">
<text x="34.8" y="23.7" transform="rotate(-90 34.8 23.7)">1</text>
<text x="48.1" y="23.7" transform="rotate(-90 48.1 23.7)">1</text>
<text x="101.5" y="20.5">8</text>
<text x="131.3" y="20.5">2</text>
<text x="133.5" y="20.5">1</text>
<text x="144.1" y="20.5">2</text>
<text x="101.5" y="24.8">3</text>
<text x="101.5" y="29">7</text>
<text x="131.3" y="26.9">1</text>
<text x="229.5" y="29">2</text>
<text x="229.5" y="26.9">1</text>
<text x="239" y="29">4</text>
<text x="239" y="26.9">3</text>
<text x="34.8" y="34.3" transform="rotate(-90 34.8 34.3)">2</text>
<text x="48.1" y="34.3" transform="rotate(-90 48.1 34.3)">2</text>
<text x="67.9" y="30.1" transform="rotate(-90 67.9 30.1)">1</text>
<text x="101.5" y="33.3">6</text>
<text x="131.3" y="31.2">4</text>
<text x="131.3" y="35.4">5</text>
<text x="58.8" y="40.3" transform="rotate(-90 58.8 40.3)">1</text>
<text x="67.9" y="40.7" transform="rotate(-90 67.9 40.7)">2</text>
<text x="101.5" y="37.5">9</text>
<text x="131.3" y="39.7">10</text>
<text x="208.7" y="36.5" transform="rotate(-90 208.7 36.5)">1</text>
<text x="131.3" y="43.9">11</text>
<text x="152.1" y="43.4" transform="rotate(-90 152.1 43.4)">1</text>
<text x="208.7" y="47.1" transform="rotate(-90 208.7 47.1)">2</text>
<text x="58.8" y="50.8" transform="rotate(-90 58.8 50.8)">2</text>
<text x="152.1" y="54.1" transform="rotate(-90 152.1 54.1)">2</text>
</g>
<g font-size="1" fill="#004080">
<text x="103.3" y="21.2">VIN</text>
<text x="127.2" y="21.2">BOOT</text>
<text x="135.3" y="21.2">1</text>
<text x="142.2" y="21.2">2</text>
<text x="35.5" y="25.6" transform="rotate(-90 35.5 25.6)">1</text>
<text x="48.9" y="25.6" transform="rotate(-90 48.9 25.6)">1</text>
<text x="103.3" y="25.5">VCC</text>
<text x="103.3" y="29.7">EN</text>
<text x="128.4" y="27.6">SW</text>
<text x="231.4" y="29.7">GND</text>
<text x="231.4" y="27.6">VIN</text>
<text x="234.9" y="29.7">GNDP</text>
<text x="235" y="27.6">VOUT</text>
<text x="35.5" y="32.5" transform="rotate(-90 35.5 32.5)">2</text>
<text x="48.9" y="32.5" transform="rotate(-90 48.9 32.5)">2</text>
<text x="68.6" y="32" transform="rotate(-90 68.6 32)">1</text>
<text x="103.3" y="34">RESET_N</text>
<text x="128.7" y="31.9">FB</text>
<text x="68.6" y="38.9" transform="rotate(-90 68.6 38.9)">2</text>
<text x="103.3" y="38.3">SYNC_MODE</text>
<text x="127.8" y="40.4">GND</text>
<text x="127.8" y="36.2">BIAS</text>
<text x="209.4" y="38.4" transform="rotate(-90 209.4 38.4)">1</text>
<text x="59.5" y="42.1" transform="rotate(-90 59.5 42.1)">1</text>
<text x="128" y="44.7">PAD</text>
<text x="152.9" y="45.3" transform="rotate(-90 152.9 45.3)">1</text>
<text x="209.4" y="45.3" transform="rotate(-90 209.4 45.3)">2</text>
<text x="59.5" y="49" transform="rotate(-90 59.5 49)">2</text>
<text x="152.9" y="52.2" transform="rotate(-90 152.9 52.2)">2</text>
</g>
<g font-size=".9">
<text x="24" y="21">24Vin</text>
<text x="261.2" y="27.3">3V3out</text>
<text x="184.9" y="35.4">25V</text>
<text x="248.4" y="30.1">10V</text>
<text x="253.2" y="30.1">6.3V</text>
<text x="130.9" y="57.7">GND</text>
<text x="258.5" y="170.9">&lt;signature&gt;</text>
<text x="258.5" y="173.1">&lt;signature&gt;</text>
<text x="258.5" y="175.2">&lt;signature&gt;</text>
</g>
<g font-size=".9" fill="#f00">
<text x="145.1" y="26.9">Switch</text>
<text x="204.3" y="26.9">3V7</text>
<text x="184.6" y="40.8">Feedback</text>
</g>
<g font-size=".9" fill="#000080">
<text x="215.9" y="25.3">R79</text>
<text x="215.9" y="29.7">0R</text>
<text x="230.8" y="24.8">U12</text>
<text x="248.4" y="28">C66</text>
<text x="248.4" y="29">0.1uF</text>
<text x="253.2" y="28">C67</text>
<text x="253.2" y="29">10uF</text>
<text x="184.8" y="33.3">Cff1</text>
<text x="184.8" y="34.3">47pF</text>
<text x="230.8" y="32.3">MCP1826S-3302E/DB</text>
</g>
<g font-size=".8">
<text x="44.8" y="8.2">5</text>
<text x="94.3" y="8.2">4</text>
<text x="143.7" y="8.2">3</text>
<text x="193.2" y="8.2">2</text>
<text x="242.6" y="8.2">1</text>
<text x="19.3" y="30.9">D</text>
<text x="267.7" y="30.9">D</text>
<text x="19.3" y="74.4">C</text>
<text x="267.7" y="74.4">C</text>
<text x="19.3" y="117.9">B</text>
<text x="267.7" y="117.9">B</text>
<text x="19.3" y="161.5">A</text>
<text x="267.7" y="161.5">A</text>
<text x="44.8" y="183.4">5</text>
<text x="94.3" y="183.4">4</text>
<text x="143.7" y="183.4">3</text>
<text x="193.2" y="183.4">2</text>
<text x="242.6" y="183.4">1</text>
</g>
<g font-size=".3" fill="#f00">
<text x="48.2" y="20.5">3</text>
<text x="133.9" y="20.5">8</text>
<text x="152.6" y="21" transform="rotate(90 152.6 21)">10</text>
<text x="68.3" y="25.2" transform="rotate(90 68.3 25.2)">4</text>
<text x="74.8" y="29" transform="rotate(-90 74.8 29)">3</text>
<text x="84.9" y="33.3">1</text>
<text x="133.9" y="31.2">7</text>
<text x="133.9" y="35.5">6</text>
<text x="58.8" y="38.6" transform="rotate(-90 58.8 38.6)">3</text>
<text x="88.7" y="37.6" transform="rotate(-90 88.7 37.6)">0</text>
<text x="141.4" y="44.4">0</text>
<text x="58.8" y="51.5" transform="rotate(-90 58.8 51.5)">0</text>
<text x="48.2" y="54.7">0</text>
<text x="67.9" y="54.7" transform="rotate(-90 67.9 54.7)">0</text>
<text x="195.4" y="54.7" transform="rotate(-90 195.4 54.7)">0</text>
<text x="208.7" y="54.7" transform="rotate(-90 208.7 54.7)">0</text>
</g>
</svg>
